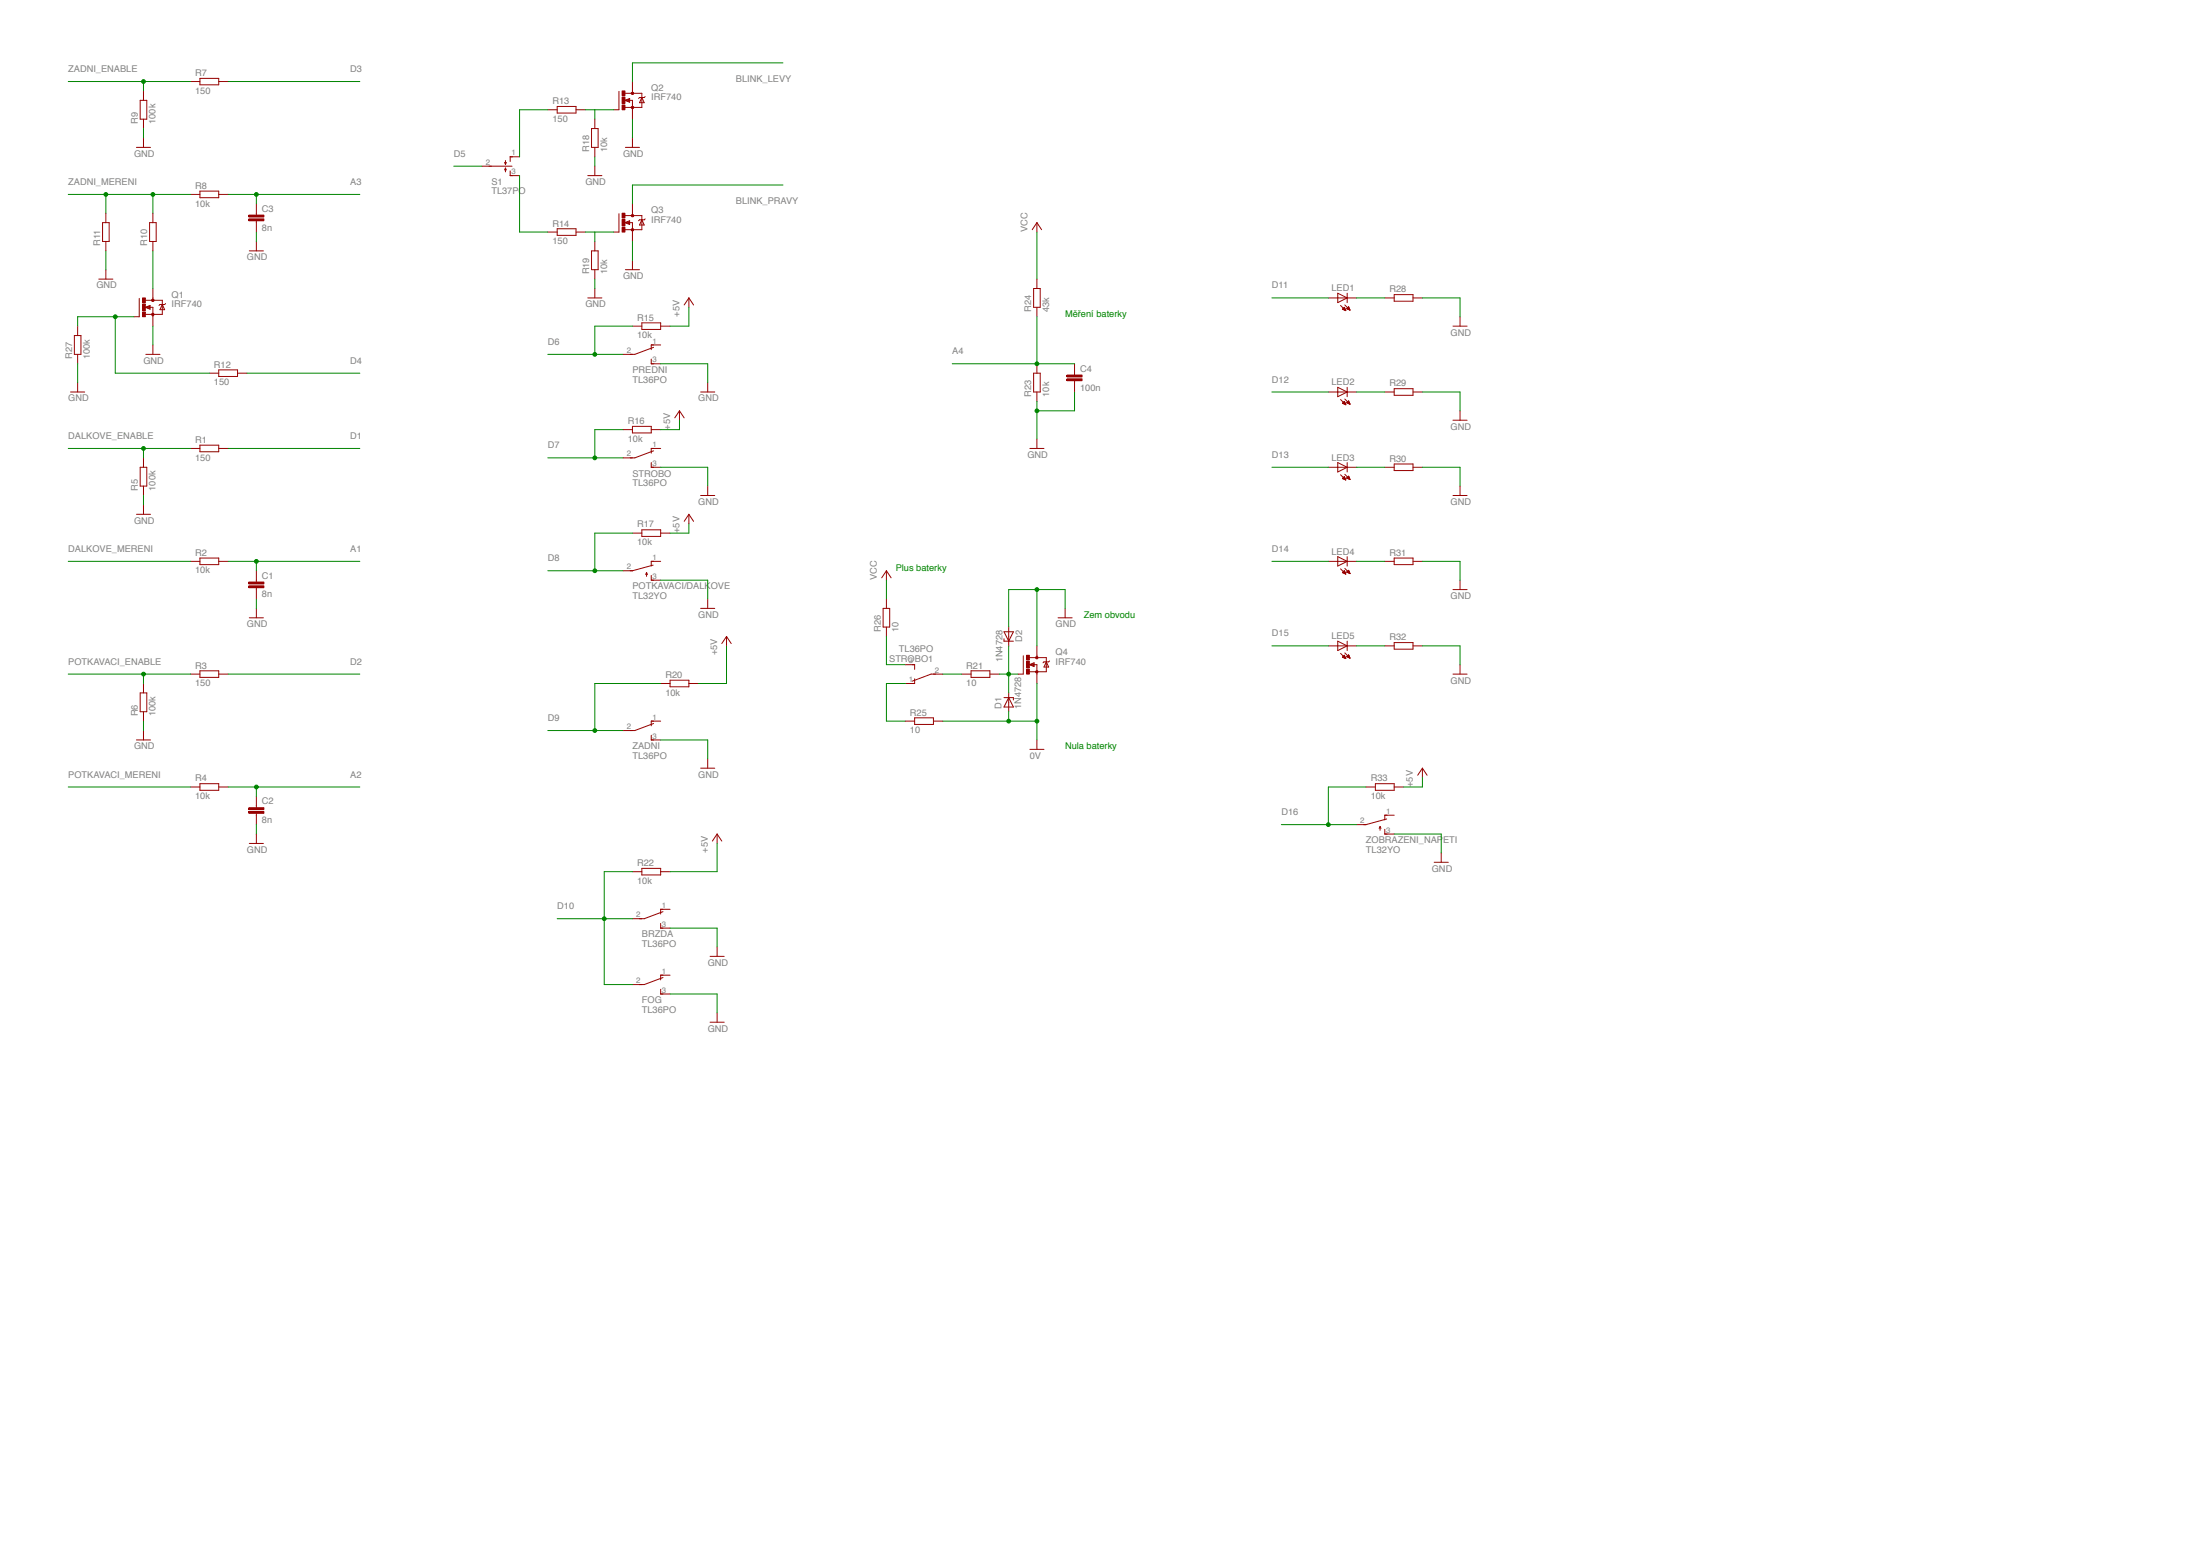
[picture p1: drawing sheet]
<svg xmlns="http://www.w3.org/2000/svg" width="297mm" height="210mm" viewBox="0 0 297 210" stroke-linecap="round" stroke-linejoin="round" font-family="sans-serif">
<g fill="none" stroke="#970000" stroke-width=".14">
<path d="M18.4 19.9h1.9M18.9 13.5h.9v2.6h-.9zM19.4 12.3v1.2M19.4 16.1v1.3M19.4 18.6v1.3M25.7 11h1.3M27 10.6h2.5v.8h-2.5zM29.5 11h1.3M13.3 37.7h1.9M13.8 30.1h.9v2.5h-.9zM14.3 28.8v1.3M14.3 32.6v1.3"/>
<path d="M14.3 36.4v1.3M20.2 30.1h.9v2.5h-.9zM20.6 28.8v1.3M20.6 32.6v1.3M25.7 26.2h1.3M27 25.8h2.5v.9h-2.5zM29.5 26.2h1.3M33.6 29.5h2v.3h-2zM33.6 29h2v.3h-2zM33.7 33.9h1.9M34.6 27.5v1.5M34.6 29.8v1.5"/>
<path d="M34.6 32.6v1.3M18.8 40.3v2.5h-.7M19.6 40.5h2.3v1.9h-2.3M19.6 41.5l.7-.3v.5zM20.2 41.5h.4v1.3M20.6 40.2v.3M21.9 41.1l.3 .7h-.6zM22.4 41l-.2 .1h-.6l-.1 .1M18.4 69.4h1.9M18.9 63.1h.9v2.5h-.9zM19.4 61.8v1.3M19.4 65.6v1.3"/>
<path d="M19.4 68.2v1.2M25.7 60.5h1.3M25.7 75.8h1.3M27 60.1h2.5v.9h-2.5zM27 75.3h2.5v.9h-2.5zM29.5 60.5h1.3M29.5 75.8h1.3M33.6 79.1h2v.2h-2zM33.6 78.6h2v.2h-2zM34.6 77v1.6M34.6 79.3v1.6M18.4 99.9h1.9"/>
<path d="M18.9 93.5h.9v2.6h-.9zM19.4 92.3v1.2M19.4 96.1v1.2M19.4 98.6v1.3M25.7 91h1.3M27 90.5h2.5v.9h-2.5zM29.5 91h1.3M33.7 83.4h1.9M34.6 82.1v1.3M25.7 106.2h1.3M27 105.8h2.5v.9h-2.5zM29.5 106.2h1.3"/>
<path d="M33.6 109.5h2v.3h-2zM33.6 109h2v.3h-2zM33.7 113.9h1.9M34.6 107.5v1.5M34.6 109.8v1.5M34.6 112.6v1.3"/>
</g>
<path d="M33.6 29.7h2M33.6 29.2h2M33.6 79.2h2M33.6 78.7h2M33.6 109.7h2M33.6 109.1h2" fill="none" stroke="#970000" stroke-width=".25"/>
<path d="M20.2 41.4l-.4 .1 .4 .1v-.1h-.1" fill="none" stroke="#970000" stroke-width=".15"/>
<path d="M20.5 42.3h.2v.3h-.2z" fill-rule="evenodd" fill="#970000"/>
<path d="M20.5 42.3h.2v.3h-.2z" fill="none" stroke="#970000" stroke-width=".14"/>
<path d="M20.5 40.4h.2v.3h-.2z" fill-rule="evenodd" fill="#970000"/>
<path d="M20.5 40.4h.2v.3h-.2z" fill="none" stroke="#970000" stroke-width=".14"/>
<path d="M19.2 42.1h.4v.6h-.4z" fill="#970000"/>
<path d="M19.2 42.1h.4v.7h-.4z" fill="none" stroke="#970000" stroke-width=".14"/>
<path d="M19.2 40.2h.4v.6h-.4z" fill="#970000"/>
<path d="M19.2 40.2h.4v.6h-.4z" fill="none" stroke="#970000" stroke-width=".14"/>
<path d="M19.2 41h.4v.9h-.4z" fill="#970000"/>
<g fill="none" stroke="#970000" stroke-width=".14">
<path d="M83.6 12.3v2.5h-.7M84.4 13.5l.6-.2v.5zM84.4 12.6h2.3v1.9h-2.3M84.9 13.5h.5v1.3M85.4 12.3v.3M86.7 13.2l.3 .7h-.7zM87.1 13l-.1 .2h-.7l-.1 .1M20.6 38.9v1.3M19.2 41h.4v.9h-.4zM19.7 47.8h1.9M20.6 42.8v1.2M20.6 46.6v1.2"/>
<path d="M28.3 50.4h1.2M29.5 49.9h2.6v.9h-2.6zM32.1 50.4h1.2"/>
</g>
<path d="M84.9 13.4l-.4 .1 .4 .2v-.2h-.1" fill="none" stroke="#970000" stroke-width=".15"/>
<path d="M85.3 14.4h.2v.2h-.2z" fill-rule="evenodd" fill="#970000"/>
<path d="M85.3 14.4h.2v.2h-.2z" fill="none" stroke="#970000" stroke-width=".14"/>
<path d="M85.3 12.5h.2v.2h-.2z" fill-rule="evenodd" fill="#970000"/>
<path d="M85.3 12.5h.2v.2h-.2z" fill="none" stroke="#970000" stroke-width=".14"/>
<path d="M84 14.2h.4v.6h-.4z" fill="#970000"/>
<path d="M84 14.2h.4v.6h-.4z" fill="none" stroke="#970000" stroke-width=".14"/>
<path d="M84 12.3h.4v.6h-.4z" fill="#970000"/>
<path d="M84 12.3h.4v.6h-.4z" fill="none" stroke="#970000" stroke-width=".14"/>
<path d="M84 13.1h.4v.9h-.4z" fill="#970000"/>
<g fill="none" stroke="#970000" stroke-width=".14">
<path d="M74 14.8h1.2M75.2 14.4h2.6v.9h-2.6zM77.8 14.8h1.2M84 13.1h.4v.9h-.4zM84.4 19.9h1.9M85.4 11v1.3M85.4 14.8v1.3M85.4 18.6v1.3M83.6 28.8v2.5h-.7M84.4 30.1l.6-.3v.5zM84.4 29.1h2.3v1.9h-2.3M84.9 30.1h.5v1.2"/>
<path d="M85.4 28.8v.3M86.7 29.7l.3 .7h-.7zM87.1 29.5l-.1 .2h-.7l-.1 .1"/>
</g>
<path d="M84.9 29.9l-.4 .2 .4 .1v-.1h-.1" fill="none" stroke="#970000" stroke-width=".15"/>
<path d="M85.3 30.9h.2v.2h-.2z" fill-rule="evenodd" fill="#970000"/>
<path d="M85.3 30.9h.2v.2h-.2z" fill="none" stroke="#970000" stroke-width=".14"/>
<path d="M85.3 29h.2v.2h-.2z" fill-rule="evenodd" fill="#970000"/>
<path d="M85.3 29h.2v.2h-.2z" fill="none" stroke="#970000" stroke-width=".14"/>
<path d="M84 30.7h.4v.6h-.4z" fill="#970000"/>
<path d="M84 30.7h.4v.6h-.4z" fill="none" stroke="#970000" stroke-width=".14"/>
<path d="M84 28.8h.4v.6h-.4z" fill="#970000"/>
<path d="M84 28.8h.4v.6h-.4z" fill="none" stroke="#970000" stroke-width=".14"/>
<path d="M84 29.6h.4v.9h-.4z" fill="#970000"/>
<g fill="none" stroke="#970000" stroke-width=".14">
<path d="M79.9 17.4h.9v2.5h-.9zM80.3 16.1v1.3M80.3 19.9v1.3M65.1 22.4h4M68.1 21.9l.1 .3M68.2 21.7v.5M68.2 22.7v.5M68.2 22.7l.2 .2M68.2 22.7l-.1 .2M68.4 21.9l-.2 .3M68.9 23.1v.6h1.3M70.2 21.2h-1.3v.6"/>
<path d="M74 31.3h1.2M75.2 30.9h2.6v.9h-2.6zM77.8 31.3h1.2M79.4 23.7h1.9M79.9 33.9h.9v2.5h-.9zM80.3 22.4v1.3M80.3 32.6v1.3M80.3 36.4v1.3M80.3 38.9v1.3M84 29.6h.4v.9h-.4zM84.4 36.4h1.9M85.4 27.5v1.3"/>
<path d="M85.4 31.3v1.3M85.4 35.1v1.3M139.6 38.9h.8v2.6h-.8zM140 30.1v1.2M140 37.7v1.2M140 30.1l.6 .9M140 30.1l-.6 .9M79.4 40.2h1.9M84.1 58h1.3M85.4 57.6h2.5v.8h-2.5zM85.4 44h1.3M86.7 43.6h2.5v.9h-2.5z"/>
<path d="M87.9 48.5v.6h1.3M87.9 58h1.3M88.2 46.9l-2.5 .9h-1.6M89.2 46.6h-1.3v.6M89.2 44h1.3M91.7 55.5l.7 .9M91.7 55.5l-.6 .9M91.7 55.5v1.2M93 40.2v1.3M93 40.2l.6 1M93 40.2l-.6 1M94.6 52.9h1.9"/>
<path d="M95.6 51.6v1.3M139.6 50.4h.8v2.5h-.8zM140 41.5v1.3M140 49.1v1.3M140 52.9v1.3M140 59.3v1.2M144.1 51.1h2v.3h-2zM144.1 50.6h2v.3h-2zM145.1 49.1v1.5M145.1 51.4v1.5M85.4 72h1.3M86.7 71.5h2.5v.9h-2.5z"/>
<path d="M87.3 77.3l.1 .3M87.3 77.3l-.1 .3M87.3 77.3v.5M87.9 62.4v.7h1.3M87.9 77.7v.6h1.3M88.2 76.3l-2.8 .7h-1.3M88.2 60.9l-2.5 .9h-1.6M89.2 60.5h-1.3v.7M89.2 75.8h-1.3v.6M89.2 72h1.3M93 69.4v1.3M93 69.4l.6 1"/>
<path d="M93 69.4l-.6 1M94.6 66.9h1.9M95.6 65.6v1.3M139 60.5h2M87.9 99.2v.7h1.3M88.2 97.7l-2.5 .9h-1.6M89.2 97.3h-1.3v.7M89.2 92.3h1.3M90.5 91.8h2.5v.9h-2.5zM93 92.3h1.3M94.6 82.1h1.9M95.6 80.9v1.2"/>
<path d="M98.1 85.9l.6 1M98.1 85.9l-.6 1M98.1 85.9v1.3M138.2 88.5v2.5h-.7M139 88.8h2.3v1.9h-2.3M139 89.7l.6-.2v.5zM139.6 89.7h.4v1.3M140 88.5v.3M141.3 89.3l.3 .7h-.6zM141.7 89.2l-.1 .1h-.6l-.2 .2M85.4 117.7h1.3M86.7 117.2h2.5v.9h-2.5z"/>
<path d="M89.2 117.7h1.3M94.6 103.7h1.9M95.6 102.4v1.3M96.8 112.6v1.3M96.8 112.6l.7 .9M96.8 112.6l-.6 .9M89.2 124.6v.7h1.3M89.2 133.5v.7h1.3M89.5 123.1l-2.5 .9h-1.6M89.5 132l-2.5 .9h-1.6M90.5 122.7h-1.3v.7M90.5 131.6h-1.3v.7"/>
<path d="M95.9 129.1h1.9M95.9 138h1.9M96.8 127.8v1.3M96.8 136.7v1.3"/>
</g>
<path d="M144.1 51.3h2M144.1 50.8h2" fill="none" stroke="#970000" stroke-width=".25"/>
<path d="M139.6 89.6l-.5 .1 .5 .2v-.2h-.2" fill="none" stroke="#970000" stroke-width=".15"/>
<path d="M139.9 90.6h.2v.2h-.2z" fill-rule="evenodd" fill="#970000"/>
<path d="M139.9 90.6h.2v.2h-.2z" fill="none" stroke="#970000" stroke-width=".14"/>
<path d="M139.9 88.7h.2v.2h-.2z" fill-rule="evenodd" fill="#970000"/>
<path d="M139.9 88.7h.2v.2h-.2z" fill="none" stroke="#970000" stroke-width=".14"/>
<path d="M138.6 90.4h.4v.6h-.4z" fill="#970000"/>
<path d="M138.6 90.4h.4v.6h-.4z" fill="none" stroke="#970000" stroke-width=".14"/>
<path d="M138.6 88.4h.4v.7h-.4z" fill="#970000"/>
<path d="M138.6 88.5h.4v.6h-.4z" fill="none" stroke="#970000" stroke-width=".14"/>
<path d="M138.6 89.3h.4v.9h-.4z" fill="#970000"/>
<g fill="none" stroke="#970000" stroke-width=".14">
<path d="M180.6 39.6l1.3 .6-1.3 .6zM181.9 39.6v1.2M188.2 39.8h2.6v.9h-2.6zM9.5 52.9h1.9M10 45.3h.9v2.5h-.9zM10.5 44v1.3M10.5 47.8v1.3M10.5 51.6v1.3M179.4 52.9h3.8M179.4 40.2h3.8M180.6 52.3l1.3 .6-1.3 .6zM181 41.2l.7 .7"/>
<path d="M181 53.9l.7 .7M181.3 41.7l.4 .2M181.3 41.7l.2-.2 .2 .4M181.3 41.7h.3M181.3 54.4l.4 .2M181.3 54.4l.2-.2 .2 .4M181.3 54.4h.3M181.4 41.8h.2M181.4 41.7h.2M181.4 54.5h.2M181.4 54.3h.2M181.4 41.6h.2"/>
<path d="M181.4 41.5h.2M181.5 41.8h.2M181.5 54.2h.1M181.5 41.5h.1M181.5 54.5h.2M181.6 41.9h.1M181.6 41.2l.7 .7M181.6 53.9l.7 .7M181.6 54.6h.1M181.7 41.9h.1M181.7 54.6h.1M181.8 54.4l.3-.3 .2 .5z"/>
<path d="M181.8 54.4h.4M181.9 41.7h.3M181.9 52.3v1.2M181.9 54.4h.3M181.9 54.3h.3M181.9 41.6h.3M181.9 54.3h.2M182 41.5h.1M182 41.7h.2M182 54.2h.1M182 54.4h.2M182.1 41.8h.2"/>
<path d="M182.1 41.4l-.3 .3 .5 .2M182.1 41.4l.2 .5M182.1 41.4h.1M182.1 54.1h.1M182.1 54.5h.2M182.2 41.8h.1M182.2 54.5h.1M187 52.9h1.2M187 40.2h1.2M188.2 52.5h2.6v.9h-2.6zM190.8 52.9h1.3M190.8 40.2h1.3"/>
<path d="M196.2 44h1.9M196.2 56.7h1.9M197.1 42.8v1.2M197.1 55.5v1.2M119.7 77l.6 1M119.7 77l-.7 1M119.7 77v1.3M179.4 63.1h3.8M179.4 75.8h3.8M180.6 62.4l1.3 .7-1.3 .6zM180.6 75.1l1.3 .7-1.3 .6zM181 64.1l.7 .7"/>
<path d="M181 76.8l.7 .7M181.3 64.6h.3M181.3 77.3h.3M181.3 64.5h.3M181.3 77.2h.3M181.4 64.5h.2M181.4 77.2h.2M181.4 64.7h.3M181.4 77.4h.3M181.4 77.1h.2M181.5 64.4h.1M181.5 77.1h.1"/>
<path d="M181.5 64.3l-.2 .3 .4 .2M181.5 64.3l.2 .5M181.5 64.3h.1M181.5 77l-.2 .3 .4 .2M181.5 77l.2 .5M181.5 64.7h.2M181.6 77.4h.1M181.6 64l.7 .7M181.6 76.7l.7 .7M181.6 64.7h.1M181.7 77.5h.1M181.8 64.5h.4"/>
<path d="M181.8 64.5l.5 .2M181.8 64.5l.3-.2 .2 .4M181.8 77.2l.5 .2M181.8 77.2l.3-.2 .2 .4M181.8 77.2h.4M181.9 64.5h.3M181.9 77.2h.3M181.9 62.4v1.3M181.9 75.1v1.3M181.9 64.6h.3M182 77.3h.2M182 77.1h.1"/>
<path d="M182 64.4h.1M182 64.3h.1M182 64.6h.2M182 77h.1M182.1 64.3h.1M182.1 77.3h.1M182.1 64.7h.2M182.2 77.4h.1M182.3 64.7h.1M182.3 77.4h.1M187 63.1h1.2M187 75.8h1.2"/>
<path d="M188.2 62.6h2.6v.9h-2.6zM188.2 75.3h2.6v.9h-2.6zM190.8 63.1h1.3M190.8 75.8h1.3M196.2 66.9h1.9M196.2 79.6h1.9M197.1 65.6v1.3M197.1 78.3v1.3M119.2 82.1h.9v2.5h-.9zM119.7 80.9v1.2M119.7 84.6v1.3M122.2 89.7h1.3v.7"/>
<path d="M122.2 97.3h1.3M123.5 96.9h2.5v.9h-2.5zM123.5 91.6v.7h-1.3M126 97.3h1.3M127.3 91h-1.6l-2.5 .9M129.8 91h1.3M131.1 90.5h2.6v.9h-2.6zM133.7 91h1.2M135.6 94.2h1.2v.3M135.6 85.3h1.2l-.6 1.2zM135.6 86.2v.3h1.2M136.2 94.2l.6 1.2h-1.2z"/>
<path d="M136.2 84.6v2.6M136.2 93.5v2.6M138.6 89.3h.4v.9h-.4zM140 87.2v1.3M140 91v1.3M140 99.9v1.3M142.9 83.4h1.9M143.8 82.1v1.3M179.4 87.2h3.8M180.6 86.5l1.3 .7-1.3 .6zM181 88.2l.7 .7M181.3 88.7l.4 .2"/>
<path d="M181.3 88.7h.3M181.3 88.8h.3M181.4 88.6h.2M181.4 88.8h.3M181.4 88.5h.1M181.5 88.5l-.2 .2M181.5 88.5l.2 .4M181.5 88.5h.1M181.5 88.8h.2M181.6 88.1l.7 .7M181.6 88.9h.1M181.8 88.6l.3-.2 .2 .4z"/>
<path d="M181.8 88.7h.4M181.9 88.6h.3M181.9 86.5v1.3M182 88.7h.2M182 88.5h.1M182 88.8h.2M182.1 88.4h.1M182.1 88.8h.2M182.3 88.8h.1M187 87.2h1.2M188.2 86.7h2.6v.9h-2.6zM190.8 87.2h1.3"/>
<path d="M196.2 91h1.9M197.1 89.7v1.3M139 101.2h2M184.4 106.2h1.3M185.7 105.8h2.5v.9h-2.5zM186.3 111.6l.2 .2M186.3 111.6l-.1 .2M186.3 111.6v.5M187 111.9v.7h1.2M187.2 110.6l-2.8 .7h-1.2M188.2 110h-1.2v.7M188.2 106.2h1.3"/>
<path d="M192.1 103.7l.6 .9M192.1 103.7l-.7 .9M192.1 103.7v1.3M193.6 116.4h1.9M194.6 115.1v1.3"/>
</g>
<path d="M9.2 60.5h16.5M19.4 60.5v1.3" fill="none" stroke="#008500" stroke-width=".14"/>
<circle cx="19.4" cy="60.5" r=".25" fill="#008500"/>
<g fill="none" stroke="#008500" stroke-width=".14">
<path d="M9.2 75.8h16.5M30.8 60.5h17.8M30.8 75.8h17.8M34.6 75.8v1.2"/>
<circle cx="19.4" cy="60.5" r=".25"/>
</g>
<circle cx="34.6" cy="75.8" r=".25" fill="#008500"/>
<g fill="none" stroke="#008500" stroke-width=".14">
<path d="M19.4 17.4v1.2M85.4 16.1v2.5M14.3 33.9v2.5M34.6 31.3v1.3M85.4 32.6v2.5M20.6 44v2.6M89.2 49.1h6.4v2.5M140 54.2v5.1M145.1 52.9v2.6h-5.1M19.4 66.9v1.3M89.2 63.1h6.4v2.5M89.2 78.3h6.4v2.6"/>
<path d="M19.4 97.3v1.3M34.6 80.9v1.2M89.2 99.9h6.4v2.5M34.6 111.3v1.3M90.5 125.3h6.3v2.5M90.5 134.2h6.3v2.5"/>
<circle cx="34.6" cy="75.8" r=".25"/>
</g>
<circle cx="140" cy="55.4" r=".25" fill="#008500"/>
<g fill="none" stroke="#008500" stroke-width=".14">
<path d="M80.3 21.2v1.2M80.3 37.7v1.2M140 79.6v7.6M143.8 82.1v-2.5h-7.6v5"/>
<circle cx="140" cy="55.5" r=".25"/>
</g>
<circle cx="140" cy="79.6" r=".25" fill="#008500"/>
<g fill="none" stroke="#008500" stroke-width=".14">
<path d="M10.5 49.1v2.5M192.1 40.2h5v2.6M192.1 52.9h5v2.6M192.1 63.1h5v2.5M192.1 75.8h5v2.5M9.2 91h16.5M19.4 91v1.3M192.1 87.2h5v2.5M188.2 112.6h6.4v2.5"/>
<circle cx="140" cy="79.6" r=".25"/>
</g>
<circle cx="19.4" cy="91" r=".25" fill="#008500"/>
<g fill="none" stroke="#008500" stroke-width=".14">
<path d="M30.8 91h17.8M9.2 106.2h16.5M30.8 106.2h17.8M34.6 106.2v1.3"/>
<circle cx="19.4" cy="91" r=".25"/>
</g>
<circle cx="34.6" cy="106.2" r=".25" fill="#008500"/>
<g fill="none" stroke="#008500" stroke-width=".14">
<path d="M9.2 11h16.5M19.4 11v1.3"/>
<circle cx="34.6" cy="106.2" r=".25"/>
</g>
<circle cx="19.4" cy="11" r=".25" fill="#008500"/>
<g fill="none" stroke="#008500" stroke-width=".14">
<path d="M9.2 26.2h16.5M14.3 26.2v2.6M20.6 26.2v2.6"/>
<circle cx="19.4" cy="11" r=".25"/>
</g>
<circle cx="14.3" cy="26.2" r=".25" fill="#008500"/>
<circle cx="14.3" cy="26.2" r=".25" fill="none" stroke="#008500" stroke-width=".14"/>
<circle cx="20.6" cy="26.2" r=".25" fill="#008500"/>
<g fill="none" stroke="#008500" stroke-width=".14">
<path d="M30.8 11h17.8M30.8 26.2h17.8M34.6 26.2v1.3"/>
<circle cx="20.6" cy="26.2" r=".25"/>
</g>
<circle cx="34.6" cy="26.2" r=".25" fill="#008500"/>
<g fill="none" stroke="#008500" stroke-width=".14">
<path d="M20.6 33.9v5M15.6 42.8v7.6h12.7M18.1 42.8h-7.6v1.2"/>
<circle cx="34.6" cy="26.2" r=".25"/>
</g>
<circle cx="15.6" cy="42.7" r=".25" fill="#008500"/>
<g fill="none" stroke="#008500" stroke-width=".14">
<path d="M79 14.8h3.9M80.3 14.8v1.3M105.7 8.5h-20.3v2.5M79 31.3h3.9M80.3 31.3v1.3M105.7 25h-20.3v2.5M33.3 50.4h15.3M74 47.8h10.1M85.4 44h-5.1v3.8"/>
<circle cx="15.6" cy="42.8" r=".25"/>
</g>
<circle cx="80.3" cy="47.8" r=".25" fill="#008500"/>
<g fill="none" stroke="#008500" stroke-width=".14">
<path d="M84.1 58h-3.8v3.8M74 61.8h10.1"/>
<circle cx="80.3" cy="47.8" r=".25"/>
</g>
<circle cx="80.3" cy="61.8" r=".25" fill="#008500"/>
<g fill="none" stroke="#008500" stroke-width=".14">
<path d="M74 77h10.1M85.4 72h-5.1v5"/>
<circle cx="80.3" cy="61.8" r=".25"/>
</g>
<circle cx="80.3" cy="77" r=".25" fill="#008500"/>
<g fill="none" stroke="#008500" stroke-width=".14">
<path d="M74 98.6h10.1M89.2 92.3h-8.9v6.3"/>
<circle cx="80.3" cy="77" r=".25"/>
</g>
<circle cx="80.3" cy="98.6" r=".25" fill="#008500"/>
<g fill="none" stroke="#008500" stroke-width=".14">
<path d="M85.4 117.7h-3.8v15.2h3.8M75.2 124h10.2"/>
<circle cx="80.3" cy="98.6" r=".25"/>
</g>
<circle cx="81.6" cy="124" r=".25" fill="#008500"/>
<g fill="none" stroke="#008500" stroke-width=".14">
<path d="M140 31.3v6.4M91.7 56.7v1.3h-2.5M93 41.5v2.5h-2.5M140 42.8v6.3h5.1M93 70.7v1.3h-2.5M119.7 78.3v2.6M98.1 87.2v5.1h-3.8M96.8 113.9v3.8h-6.3M192.1 105v1.2h-2.6"/>
<circle cx="81.6" cy="124" r=".25"/>
</g>
<circle cx="140" cy="49.1" r=".25" fill="#008500"/>
<g fill="none" stroke="#008500" stroke-width=".14">
<path d="M74 14.8h-3.8v6.4M61.3 22.4h3.8M70.2 23.7v7.6h3.8M128.6 49.1h11.4M127.3 97.3h8.9M140 92.3v7.6"/>
<circle cx="140" cy="49.1" r=".25"/>
</g>
<circle cx="140" cy="97.3" r=".25" fill="#008500"/>
<g fill="none" stroke="#008500" stroke-width=".14">
<path d="M136.2 96.1v1.2h3.8"/>
<circle cx="140" cy="97.3" r=".25"/>
</g>
<circle cx="136.2" cy="97.3" r=".25" fill="#008500"/>
<g fill="none" stroke="#008500" stroke-width=".14">
<path d="M119.7 85.9v3.8h2.5M122.2 92.3h-2.5v5h2.5M127.3 91h2.5M134.9 91h2.6M136.2 87.2v6.3"/>
<circle cx="136.2" cy="97.3" r=".25"/>
</g>
<circle cx="136.2" cy="91" r=".25" fill="#008500"/>
<g fill="none" stroke="#008500" stroke-width=".14">
<path d="M171.7 40.2h7.7M171.7 52.9h7.7M183.2 40.2h3.8M183.2 52.9h3.8M171.7 63.1h7.7M171.7 75.8h7.7M183.2 63.1h3.8M183.2 75.8h3.8M171.7 87.2h7.7M183.2 87.2h3.8M173 111.3h10.2M184.4 106.2h-5v5.1"/>
<circle cx="136.2" cy="91" r=".25"/>
</g>
<circle cx="179.3" cy="111.3" r=".25" fill="#008500"/>
<circle cx="179.4" cy="111.3" r=".25" fill="none" stroke="#008500" stroke-width=".14"/>
<g font-size="1.2" fill="#808080">
<text x="9.2" y="9.7">ZADNI_ENABLE</text>
<text x="26.3" y="10.3">R7</text>
<text x="47.3" y="9.7">D3</text>
<text x="99.4" y="11">BLINK_LEVY</text>
<text x="18.6" y="16.7" transform="rotate(-90 18.6 16.7)">R9</text>
<text x="21" y="16.7" transform="rotate(-90 21 16.7)">100k</text>
<text x="26.3" y="12.7">150</text>
<text x="74.6" y="16.5">150</text>
<text x="74.6" y="14.1">R13</text>
<text x="87.9" y="13.5">IRF740</text>
<text x="87.9" y="12.3">Q2</text>
<text x="18.1" y="21.2">GND</text>
<text x="61.3" y="21.2">D5</text>
<text x="79.6" y="20.5" transform="rotate(-90 79.6 20.5)">R18</text>
<text x="82" y="20.5" transform="rotate(-90 82 20.5)">10k</text>
<text x="84.1" y="21.2">GND</text>
<text x="9.2" y="25">ZADNI_MERENI</text>
<text x="26.3" y="27.9">10k</text>
<text x="26.3" y="25.5">R8</text>
<text x="35.4" y="28.6">C3</text>
<text x="47.3" y="25">A3</text>
<text x="66.3" y="26.2">TL37PO</text>
<text x="66.3" y="25">S1</text>
<text x="79" y="25">GND</text>
<text x="87.9" y="28.8">Q3</text>
<text x="99.4" y="27.5">BLINK_PRAVY</text>
<text x="13.5" y="33.2" transform="rotate(-90 13.5 33.2)">R11</text>
<text x="19.9" y="33.2" transform="rotate(-90 19.9 33.2)">R10</text>
<text x="33.3" y="35.1">GND</text>
<text x="35.4" y="31.1">8n</text>
<text x="74.6" y="33">150</text>
<text x="74.6" y="30.6">R14</text>
<text x="87.9" y="30.1">IRF740</text>
<text x="138.7" y="31.3" transform="rotate(-90 138.7 31.3)">VCC</text>
<text x="13" y="38.9">GND</text>
<text x="23.2" y="41.5">IRF740</text>
<text x="23.2" y="40.2">Q1</text>
<text x="79" y="41.5">GND</text>
<text x="79.6" y="37" transform="rotate(-90 79.6 37)">R19</text>
<text x="82" y="37" transform="rotate(-90 82 37)">10k</text>
<text x="84.1" y="37.7">GND</text>
<text x="171.7" y="38.9">D11</text>
<text x="179.8" y="39.3">LED1</text>
<text x="187.6" y="39.5">R28</text>
<text x="74" y="46.6">D6</text>
<text x="86" y="45.7">10k</text>
<text x="86" y="43.3">R15</text>
<text x="91.7" y="42.8" transform="rotate(-90 91.7 42.8)">+5V</text>
<text x="128.6" y="47.8">A4</text>
<text x="139.2" y="42.1" transform="rotate(-90 139.2 42.1)">R24</text>
<text x="141.6" y="42.1" transform="rotate(-90 141.6 42.1)">43k</text>
<text x="195.9" y="45.3">GND</text>
<text x="9.7" y="48.5" transform="rotate(-90 9.7 48.5)">R27</text>
<text x="12.1" y="48.5" transform="rotate(-90 12.1 48.5)">100k</text>
<text x="19.4" y="49.1">GND</text>
<text x="28.9" y="52">150</text>
<text x="28.9" y="49.6">R12</text>
<text x="47.3" y="49.1">D4</text>
<text x="85.4" y="51.6">TL36PO</text>
<text x="85.4" y="50.4">PREDNI</text>
<text x="139.2" y="53.5" transform="rotate(-90 139.2 53.5)">R23</text>
<text x="141.6" y="53.5" transform="rotate(-90 141.6 53.5)">10k</text>
<text x="145.8" y="52.7">100n</text>
<text x="145.8" y="50.2">C4</text>
<text x="171.7" y="51.6">D12</text>
<text x="179.8" y="52">LED2</text>
<text x="187.6" y="52.2">R29</text>
<text x="9.2" y="54.2">GND</text>
<text x="9.2" y="59.3">DALKOVE_ENABLE</text>
<text x="26.3" y="59.8">R1</text>
<text x="47.3" y="59.3">D1</text>
<text x="84.8" y="59.6">10k</text>
<text x="84.8" y="57.2">R16</text>
<text x="90.5" y="58" transform="rotate(-90 90.5 58)">+5V</text>
<text x="94.3" y="54.2">GND</text>
<text x="195.9" y="58">GND</text>
<text x="26.3" y="62.2">150</text>
<text x="74" y="60.5">D7</text>
<text x="85.4" y="65.6">TL36PO</text>
<text x="85.4" y="64.3">STROBO</text>
<text x="138.7" y="61.8">GND</text>
<text x="171.7" y="61.8">D13</text>
<text x="179.8" y="62.2">LED3</text>
<text x="187.6" y="62.3">R30</text>
<text x="18.1" y="70.7">GND</text>
<text x="18.6" y="66.2" transform="rotate(-90 18.6 66.2)">R5</text>
<text x="21" y="66.2" transform="rotate(-90 21 66.2)">100k</text>
<text x="86" y="71.2">R17</text>
<text x="91.7" y="72" transform="rotate(-90 91.7 72)">+5V</text>
<text x="94.3" y="68.1">GND</text>
<text x="195.9" y="68.1">GND</text>
<text x="9.2" y="74.5">DALKOVE_MERENI</text>
<text x="26.3" y="77.4">10k</text>
<text x="26.3" y="75">R2</text>
<text x="47.3" y="74.5">A1</text>
<text x="74" y="75.8">D8</text>
<text x="86" y="73.6">10k</text>
<text x="171.7" y="74.5">D14</text>
<text x="179.8" y="74.9">LED4</text>
<text x="187.6" y="75">R31</text>
<text x="35.4" y="80.6">8n</text>
<text x="35.4" y="78.1">C1</text>
<text x="85.4" y="80.8">TL32YO</text>
<text x="85.4" y="79.6">POTKAVACI/DALKOVE</text>
<text x="94.3" y="83.4">GND</text>
<text x="118.4" y="78.3" transform="rotate(-90 118.4 78.3)">VCC</text>
<text x="195.9" y="80.8">GND</text>
<text x="9.2" y="89.7">POTKAVACI_ENABLE</text>
<text x="33.3" y="84.6">GND</text>
<text x="47.3" y="89.7">D2</text>
<text x="96.8" y="88.5" transform="rotate(-90 96.8 88.5)">+5V</text>
<text x="118.9" y="85.3" transform="rotate(-90 118.9 85.3)">R26</text>
<text x="120.1" y="89.3">STROBO1</text>
<text x="121.3" y="85.3" transform="rotate(-90 121.3 85.3)">10</text>
<text x="121.4" y="88.1">TL36PO</text>
<text x="135.4" y="89.4" transform="rotate(-90 135.4 89.4)">1N4728</text>
<text x="138" y="86.6" transform="rotate(-90 138 86.6)">D2</text>
<text x="142.5" y="89.7">IRF740</text>
<text x="142.5" y="84.6">GND</text>
<text x="142.5" y="88.5">Q4</text>
<text x="171.7" y="85.9">D15</text>
<text x="179.8" y="86.3">LED5</text>
<text x="187.6" y="86.4">R32</text>
<text x="26.3" y="92.6">150</text>
<text x="26.3" y="90.2">R3</text>
<text x="89.8" y="93.9">10k</text>
<text x="89.8" y="91.5">R20</text>
<text x="130.5" y="92.6">10</text>
<text x="130.5" y="90.2">R21</text>
<text x="135.2" y="95.7" transform="rotate(-90 135.2 95.7)">D1</text>
<text x="137.9" y="95.7" transform="rotate(-90 137.9 95.7)">1N4728</text>
<text x="195.9" y="92.3">GND</text>
<text x="18.1" y="101.2">GND</text>
<text x="18.6" y="96.7" transform="rotate(-90 18.6 96.7)">R6</text>
<text x="21" y="96.7" transform="rotate(-90 21 96.7)">100k</text>
<text x="74" y="97.3">D9</text>
<text x="85.4" y="101.2">ZADNI</text>
<text x="122.8" y="99">10</text>
<text x="122.8" y="96.6">R25</text>
<text x="9.2" y="105">POTKAVACI_MERENI</text>
<text x="26.3" y="107.9">10k</text>
<text x="26.3" y="105.5">R4</text>
<text x="47.3" y="105">A2</text>
<text x="85.4" y="102.4">TL36PO</text>
<text x="94.3" y="105">GND</text>
<text x="139" y="102.4">0V</text>
<text x="185.1" y="107.9">10k</text>
<text x="185.1" y="105.5">R33</text>
<text x="190.8" y="106.2" transform="rotate(-90 190.8 106.2)">+5V</text>
<text x="35.4" y="111.1">8n</text>
<text x="35.4" y="108.6">C2</text>
<text x="173" y="110">D16</text>
<text x="184.4" y="113.9">ZOBRAZENI_NAPETI</text>
<text x="33.3" y="115.1">GND</text>
<text x="86" y="119.3">10k</text>
<text x="86" y="116.9">R22</text>
<text x="95.5" y="115.1" transform="rotate(-90 95.5 115.1)">+5V</text>
<text x="184.4" y="115.1">TL32YO</text>
<text x="193.3" y="117.7">GND</text>
<text x="75.2" y="122.7">D10</text>
<text x="86.7" y="127.8">TL36PO</text>
<text x="86.7" y="126.5">BRZDA</text>
<text x="95.5" y="130.4">GND</text>
<text x="86.7" y="136.7">TL36PO</text>
<text x="86.7" y="135.4">FOG</text>
<text x="95.5" y="139.2">GND</text>
</g>
<g font-size="1.2" fill="#008500">
<text x="143.8" y="42.8">Měření baterky</text>
<text x="120.9" y="77">Plus baterky</text>
<text x="146.3" y="83.4">Zem obvodu</text>
<text x="143.8" y="101.2">Nula baterky</text>
</g>
<g font-size="1.1" fill="#808080">
<text x="65.6" y="22.3">2</text>
<text x="69.1" y="23.5">3</text>
<text x="69.1" y="21">1</text>
<text x="84.6" y="47.7">2</text>
<text x="88.1" y="46.4">1</text>
<text x="88.1" y="48.9">3</text>
<text x="84.6" y="61.6">2</text>
<text x="88.1" y="62.9">3</text>
<text x="88.1" y="60.3">1</text>
<text x="84.6" y="76.9">2</text>
<text x="88.1" y="75.6">1</text>
<text x="88.1" y="78.1">3</text>
<text x="122.7" y="89.5">3</text>
<text x="122.7" y="92.1">1</text>
<text x="126.2" y="90.8">2</text>
<text x="84.6" y="98.4">2</text>
<text x="88.1" y="99.7">3</text>
<text x="88.1" y="97.2">1</text>
<text x="183.7" y="111.1">2</text>
<text x="187.1" y="112.4">3</text>
<text x="187.1" y="109.9">1</text>
<text x="85.9" y="123.8">2</text>
<text x="89.4" y="125.1">3</text>
<text x="89.4" y="122.6">1</text>
<text x="89.4" y="131.4">1</text>
<text x="85.9" y="132.7">2</text>
<text x="89.4" y="134">3</text>
</g>
</svg>
